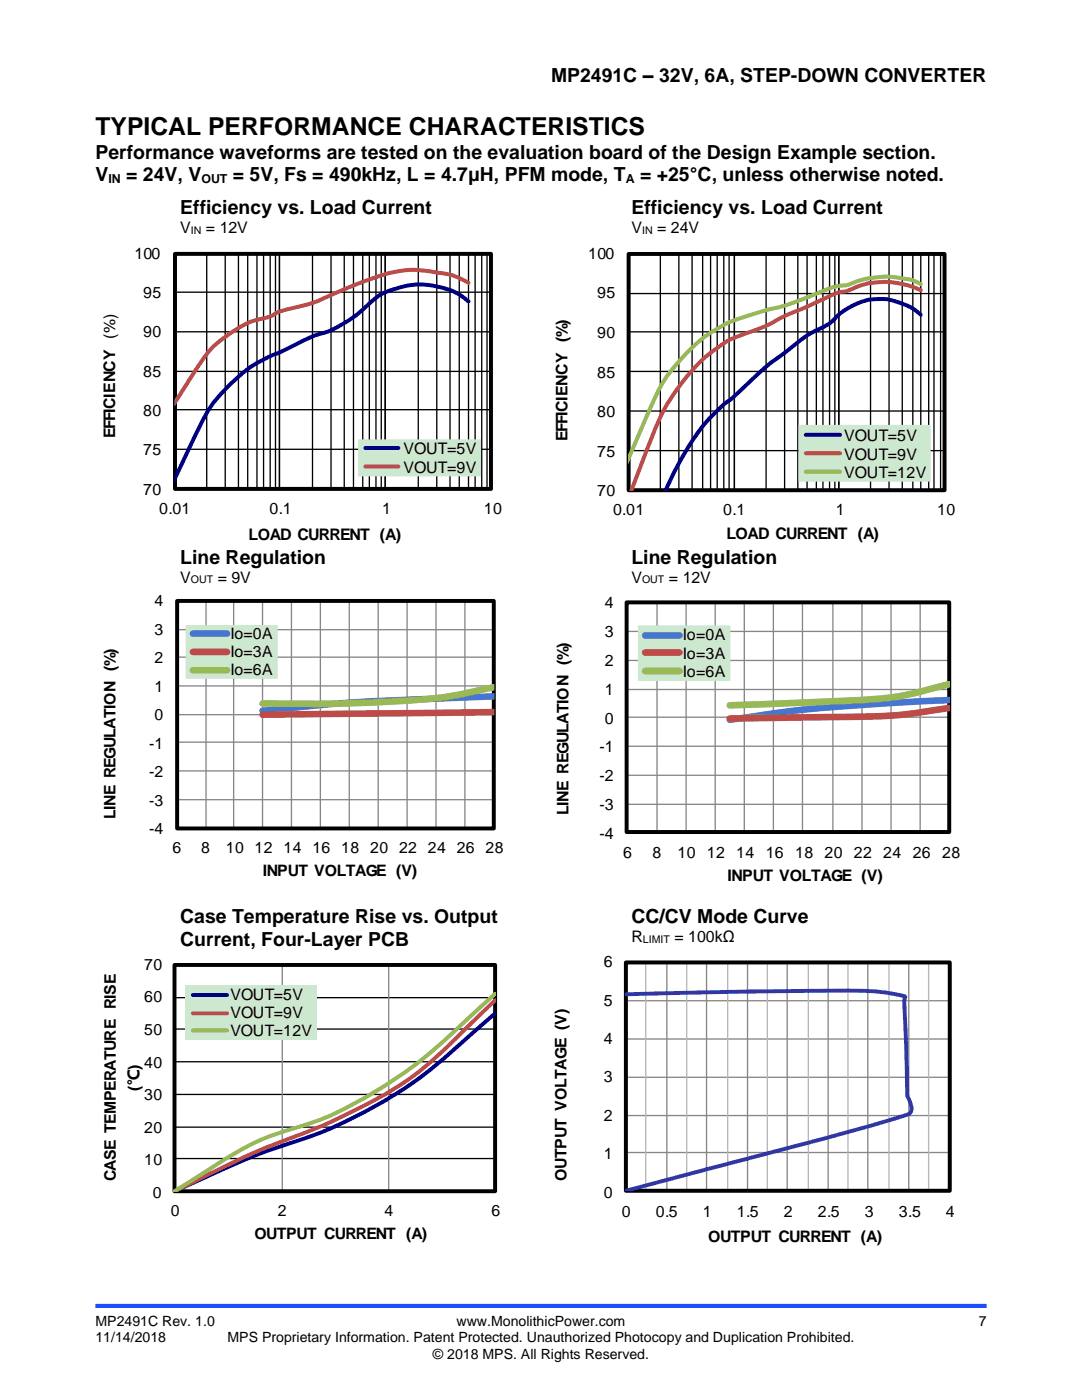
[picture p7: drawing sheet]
<svg xmlns="http://www.w3.org/2000/svg" width="216mm" height="279mm" viewBox="0 0 216 279" stroke-linecap="round" stroke-linejoin="round" font-family="sans-serif">
<path d="M19 260.6h177.8" fill="none" stroke="#1c4eff" stroke-width=".79" stroke-linecap="butt"/>
<g fill="none" stroke="#000" stroke-width=".26">
<path d="M34.9 50.7h63.1v46.9h-63.1zM34.9 58.3h63.1M41.2 50.7v46.9M44.9 50.7v46.9M47.6 50.7v46.9M49.4 50.7v46.9M51.3 50.7v46.9M52.6 50.7v46.9M53.9 50.7v46.9M55 50.7v46.9M55.8 50.7v46.9M62.4 50.7v46.9"/>
<path d="M66 50.7v46.9M68.7 50.7v46.9M70.5 50.7v46.9M72.4 50.7v46.9M73.7 50.7v46.9M75 50.7v46.9M76.1 50.7v46.9M76.9 50.7v46.9M83.5 50.7v46.9M87.2 50.7v46.9M89.8 50.7v46.9M91.6 50.7v46.9"/>
<path d="M93.5 50.7v46.9M94.8 50.7v46.9M96.1 50.7v46.9M97.2 50.7v46.9M34.9 66.2h63.1M34.9 74.1h63.1M34.9 81.8h63.1M34.9 89.7h63.1"/>
</g>
<path d="M34.9 50.7h63.1v46.9h-63.1z" fill="none" stroke="#000" stroke-width=".79" stroke-linecap="butt"/>
<path d="M93.5 60.2a12.9 12.9 0 0 0-7.6-3.3 16.4 16.4 0 0 0-10.9 2.6l-.4 .3a26.3 26.3 0 0 1-10.1 6.7 46.1 46.1 0 0 0-8.6 3.8 26.2 26.2 0 0 0-11.5 8 24.8 24.8 0 0 0-5.3 8.2l-4.4 9.3" fill="none" stroke="#000080" stroke-width=".79"/>
<path d="M93.5 56.5a13.9 13.9 0 0 0-6.9-2.2 21.8 21.8 0 0 0-13.3 1.6l-7.8 3.2a28 28 0 0 1-8.2 2.7l-1.9 .5a7.7 7.7 0 0 1-3.9 1.5 23.8 23.8 0 0 0-8.7 5.1 62.4 62.4 0 0 0-6.9 9.9l-1.2 1.8" fill="none" stroke="#be4b48" stroke-width=".79"/>
<path d="M71.5 87.7h24.5v7.4h-24.5z" fill-rule="evenodd" fill="#cce8cf"/>
<path d="M183.7 62.8a12.3 12.3 0 0 0-17.5 1.2 21.3 21.3 0 0 1-4.5 2.6l-2.4 1.6a110.3 110.3 0 0 0-10.3 8.6 26.2 26.2 0 0 1-4.3 3.7 40.8 40.8 0 0 0-10.1 13.5l-1.8 4M72.9 89.4h6.6" fill="none" stroke="#000080" stroke-width=".79"/>
<path d="M183.7 57.9a16.5 16.5 0 0 0-14.7 .2 13.5 13.5 0 0 0-5.3 1.9l-8.4 3.7a38.8 38.8 0 0 1-8.4 3.6 25.6 25.6 0 0 0-7.5 5.2 41.4 41.4 0 0 0-9.7 15.8l-3.8 9.7M72.9 93.1h6.6" fill="none" stroke="#be4b48" stroke-width=".79"/>
<g fill="none" stroke="#000" stroke-width=".26">
<path d="M125.4 50.7h63.1v47.1h-63.1zM125.4 58.6h63.1M131.8 50.7v47.1M135.5 50.7v47.1M138.1 50.7v47.1M140.2 50.7v47.1M141.8 50.7v47.1M143.1 50.7v47.1M144.4 50.7v47.1M145.5 50.7v47.1M146.5 50.7v47.1M152.9 50.7v47.1"/>
<path d="M156.6 50.7v47.1M159.2 50.7v47.1M161 50.7v47.1M162.9 50.7v47.1M164.2 50.7v47.1M165.5 50.7v47.1M166.6 50.7v47.1M167.4 50.7v47.1M173.7 50.7v47.1M177.4 50.7v47.1M180 50.7v47.1M182.1 50.7v47.1"/>
<path d="M183.7 50.7v47.1M185.3 50.7v47.1M186.4 50.7v47.1M187.7 50.7v47.1M125.4 66.2h63.1M125.4 74.1h63.1M125.4 82h63.1M125.4 89.9h63.1"/>
</g>
<path d="M125.4 50.7h63.1v47.1h-63.1z" fill="none" stroke="#000" stroke-width=".79" stroke-linecap="butt"/>
<path d="M183.7 56.7a9.9 9.9 0 0 0-4.7-1.3 18.8 18.8 0 0 0-9.9 1.5l-.5 .1a13 13 0 0 0-5.6 1.6 55.6 55.6 0 0 1-11 3.6l-1.7 .5a28.4 28.4 0 0 0-15.8 10.6 29.5 29.5 0 0 0-5 8.7l-4.2 9.9" fill="none" stroke="#98b954" stroke-width=".79"/>
<path d="M159.3 84.8h26.4v11.3h-26.4z" fill-rule="evenodd" fill="#cce8cf"/>
<path d="M160.8 86.8h6.8" fill="none" stroke="#000080" stroke-width=".79"/>
<path d="M160.8 90.5h6.8" fill="none" stroke="#be4b48" stroke-width=".79"/>
<path d="M160.8 94.1h6.8" fill="none" stroke="#98b954" stroke-width=".79"/>
<g fill="none" stroke="#868686" stroke-width=".26">
<path d="M35.3 119.9h63.2v45.4M41.1 119.9v45.4M46.6 119.9v45.4M52.4 119.9v45.4M58.2 119.9v45.4M63.9 119.9v45.4M69.7 119.9v45.4M75.5 119.9v45.4M81.2 119.9v45.4M87 119.9v45.4M92.8 119.9v45.4M35.3 125.7h63.2"/>
<path d="M35.3 131.2h63.2M35.3 136.9h63.2M35.3 142.6h63.2M35.3 148.1h63.2M35.3 153.9h63.2M35.3 159.6h63.2"/>
</g>
<path d="M35.3 119.9h63.2v45.4h-63.2z" fill="none" stroke="#000" stroke-width=".78" stroke-linecap="butt"/>
<path d="M35.3 119.9v45.4h63.2" fill="none" stroke="#000" stroke-width=".26"/>
<path d="M98.5 139l-12.6 .5a360.6 360.6 0 0 0-33.5 2.4" fill="none" stroke="#4a7ebb" stroke-width="1.3"/>
<path d="M98.5 142.1l-46.1 .5" fill="none" stroke="#be4b48" stroke-width="1.3"/>
<path d="M98.5 137.2a97.9 97.9 0 0 1-23.3 3 376.3 376.3 0 0 1-22.8 .2" fill="none" stroke="#98b954" stroke-width="1.3"/>
<path d="M37 124.8h18.4v10.7h-18.4z" fill-rule="evenodd" fill="#cce8cf"/>
<path d="M38.5 126.5h6.8M189.4 139.7l-11.7 .6a268.4 268.4 0 0 0-32.1 3.4" fill="none" stroke="#4a7ebb" stroke-width="1.3"/>
<path d="M38.5 130.1h6.8M189.4 141.3a105.9 105.9 0 0 1-22.4 1.8l-21.4 .3" fill="none" stroke="#be4b48" stroke-width="1.3"/>
<path d="M38.5 133.8h6.8M189.4 136.6l-1 .2a65.8 65.8 0 0 1-20 3.1l-22.8 .9" fill="none" stroke="#98b954" stroke-width="1.3"/>
<g fill="none" stroke="#868686" stroke-width=".26">
<path d="M125 120.2h64.4v45.9M125 126h64.4M125 131.8h64.4M125 137.6h64.4M131.1 120.2v45.9M136.9 120.2v45.9M142.7 120.2v45.9M148.5 120.2v45.9M154.3 120.2v45.9M160.1 120.2v45.9M166.2 120.2v45.9M172 120.2v45.9"/>
<path d="M177.8 120.2v45.9M183.6 120.2v45.9M125 143.1h64.4M125 148.9h64.4M125 154.7h64.4M125 160.5h64.4"/>
</g>
<path d="M125 120.2h64.4v45.9h-64.4z" fill="none" stroke="#000" stroke-width=".79" stroke-linecap="butt"/>
<path d="M125 120.2v45.9h64.4" fill="none" stroke="#000" stroke-width=".26"/>
<path d="M127.3 124.8h18.4v11.1h-18.4z" fill-rule="evenodd" fill="#cce8cf"/>
<path d="M128.7 126.8h6.9" fill="none" stroke="#4a7ebb" stroke-width="1.3"/>
<path d="M128.7 130.2h6.9" fill="none" stroke="#be4b48" stroke-width="1.3"/>
<path d="M128.7 133.9h6.9" fill="none" stroke="#98b954" stroke-width="1.3"/>
<path d="M34.8 199.1h64M98.8 192.6h-64v45.1h64M34.8 205.4h64M34.8 211.9h64M34.8 218.4h64M34.8 224.9h64M34.8 231.2h64" fill="none" stroke="#000" stroke-width=".26"/>
<path d="M56.3 192.6v45.1M77.6 192.6v45.1M98.8 192.6v45.1" fill="none" stroke="#868686" stroke-width=".26"/>
<path d="M34.8 192.6h64v45.1h-64z" fill="none" stroke="#000" stroke-width=".78" stroke-linecap="butt"/>
<path d="M98.8 202.2l-5.7 5.1a93 93 0 0 1-38.6 22 269.2 269.2 0 0 0-19.7 8.4" fill="none" stroke="#000080" stroke-width=".78"/>
<path d="M98.8 199.6l-6.4 6.2a69 69 0 0 1-17 13.4 130.1 130.1 0 0 1-20.9 9.3 289.9 289.9 0 0 0-19.7 9.2" fill="none" stroke="#be4b48" stroke-width=".78"/>
<path d="M98.8 198.3l-4.6 4.2a99.8 99.8 0 0 1-20 15.8 59.8 59.8 0 0 1-17.2 7.4 53.8 53.8 0 0 0-14.8 7.3l-7.4 4.7" fill="none" stroke="#98b954" stroke-width=".78"/>
<path d="M37 196.6h26.3v11h-26.3z" fill-rule="evenodd" fill="#cce8cf"/>
<path d="M38.5 198.6h6.8" fill="none" stroke="#000080" stroke-width=".78"/>
<path d="M38.5 202.2h6.8" fill="none" stroke="#be4b48" stroke-width=".78"/>
<path d="M38.5 205.6h6.8" fill="none" stroke="#98b954" stroke-width=".78"/>
<g fill="none" stroke="#868686" stroke-width=".26">
<path d="M124.9 192.1h64.6v45.5M124.9 199.7h64.6M133.1 192.1v45.5M141 192.1v45.5M149.2 192.1v45.5M157.1 192.1v45.5M165.2 192.1v45.5M173.2 192.1v45.5M181.3 192.1v45.5M124.9 207.4h64.6M124.9 215h64.6M124.9 222.6h64.6"/>
<path d="M124.9 230h64.6"/>
</g>
<path d="M128.8 192.1v45.5M137 192.1v45.5M145.2 192.1v45.5M153.1 192.1v45.5M161.3 192.1v45.5M169.2 192.1v45.5M177.4 192.1v45.5M185.3 192.1v45.5" fill="none" stroke="#b7b7b7" stroke-width=".26"/>
<path d="M124.9 192.1h64.6v45.5h-64.6z" fill="none" stroke="#000" stroke-width=".79" stroke-linecap="butt"/>
<path d="M124.9 192.1v45.5h64.6" fill="none" stroke="#000" stroke-width=".26"/>
<path d="M124.9 198.4l31-.6a271.7 271.7 0 0 1 19.7 .1 20.6 20.6 0 0 1 5 1v.2a6.6 6.6 0 0 0-.1 2.9l.5 15.3a3.2 3.2 0 0 0 .5 2.5 2.41 2.41 0 0 1 .1 2.3l-.5 .3a1257.5 1257.5 0 0 1-48.5 13.2l-7.7 2" fill="none" stroke="#33c" stroke-width=".79"/>
<text font-size="4.9" x="19" y="27">TYPICAL PERFORMANCE CHARACTERISTICS</text>
<g font-size="3.9">
<text x="109.9" y="16.3">MP2491C – 32V, 6A, STEP-DOWN CONVERTER</text>
<text x="19" y="31.7">Performance waveforms are tested on the evaluation board of the Design Example section.</text>
<text x="19" y="36.1">V</text>
<text x="25.2" y="36.1">= 24V, V</text>
<text x="46.5" y="36.1">= 5V, Fs = 490kHz, L = 4.7μH, PFM mode, T</text>
<text x="127.7" y="36.1">= +25°C, unless otherwise noted.</text>
<text x="36" y="42.7">Efficiency vs. Load Current</text>
<text x="126" y="42.7">Efficiency vs. Load Current</text>
<text x="36" y="112.5">Line Regulation</text>
<text x="126" y="112.5">Line Regulation</text>
<text x="36" y="184.3">Case Temperature Rise vs. Output</text>
<text x="126" y="184.3">CC/CV Mode Curve</text>
<text x="36" y="188.8">Current, Four-Layer PCB</text>
</g>
<g font-size="3.2">
<text x="36" y="46.5">V</text>
<text x="41.1" y="46.5">= 12V</text>
<text x="126" y="46.5">V</text>
<text x="131.1" y="46.5">= 24V</text>
<text x="26.8" y="51.6">100</text>
<text x="117.4" y="51.7">100</text>
<text x="28.6" y="59.5">95</text>
<text x="119.1" y="59.6">95</text>
<text x="28.6" y="67.3">90</text>
<text x="119.1" y="67.5">90</text>
<text x="28.6" y="75.2">85</text>
<text x="119.1" y="75.4">85</text>
<text x="28.6" y="83">80</text>
<text x="119.1" y="83.3">80</text>
<text x="23" y="87.4" transform="rotate(-90 23 87.4)">EFFICIENCY (%)</text>
<text x="113.2" y="88" transform="rotate(-90 113.2 88)">EFFICIENCY (%)</text>
<text x="168.4" y="88">VOUT=5V</text>
<text x="28.6" y="90.9">75</text>
<text x="80.5" y="90.7">VOUT=5V</text>
<text x="80.5" y="94.4">VOUT=9V</text>
<text x="119.1" y="91.2">75</text>
<text x="168.4" y="91.7">VOUT=9V</text>
<text x="168.4" y="95.5">VOUT=12V</text>
<text x="28.6" y="98.7">70</text>
<text x="119.1" y="99.1">70</text>
<text x="31.7" y="102.5">0.01</text>
<text x="49.6" y="107.8">LOAD CURRENT (A)</text>
<text x="53.8" y="102.5">0.1</text>
<text x="76.3" y="102.5">1</text>
<text x="96.6" y="102.5">10</text>
<text x="122.3" y="102.9">0.01</text>
<text x="144.3" y="102.9">0.1</text>
<text x="144.9" y="107.5">LOAD CURRENT (A)</text>
<text x="166.8" y="102.9">1</text>
<text x="187" y="102.9">10</text>
<text x="36" y="116.3">V</text>
<text x="43.4" y="116.3">= 9V</text>
<text x="126" y="116.3">V</text>
<text x="133.5" y="116.3">= 12V</text>
<text x="120.7" y="121.4">4</text>
<text x="120.7" y="127.1">3</text>
<text x="136.3" y="127.8">Io=0A</text>
<text x="136.3" y="131.4">Io=3A</text>
<text x="120.7" y="132.9">2</text>
<text x="136.3" y="135.1">Io=6A</text>
<text x="120.7" y="138.6">1</text>
<text x="120.7" y="144.4">0</text>
<text x="119.7" y="155.9">-2</text>
<text x="119.7" y="150.2">-1</text>
<text x="119.7" y="161.7">-3</text>
<text x="23.1" y="163.5" transform="rotate(-90 23.1 163.5)">LINE REGULATION (%)</text>
<text x="113.4" y="162.7" transform="rotate(-90 113.4 162.7)">LINE REGULATION (%)</text>
<text x="119.7" y="167.4">-4</text>
<text x="124.3" y="171.2">6</text>
<text x="130.2" y="171.2">8</text>
<text x="135.2" y="171.2">10</text>
<text x="141" y="171.2">12</text>
<text x="146.9" y="171.2">14</text>
<text x="152.8" y="171.2">16</text>
<text x="158.6" y="171.2">18</text>
<text x="164.5" y="171.2">20</text>
<text x="170.4" y="171.2">22</text>
<text x="176.3" y="171.2">24</text>
<text x="182.1" y="171.2">26</text>
<text x="188" y="171.2">28</text>
<text x="145.2" y="175.9">INPUT VOLTAGE (V)</text>
<text x="126" y="188.1">R</text>
<text x="134.6" y="188.1">= 100kΩ</text>
<text x="120.5" y="193">6</text>
<text x="120.5" y="200.7">5</text>
<text x="120.5" y="208.4">4</text>
<text x="27.8" y="217.7" transform="rotate(-90 27.8 217.7)">(℃)</text>
<text x="120.5" y="216">3</text>
<text x="120.5" y="223.7">2</text>
<text x="120.5" y="231.4">1</text>
<text x="23.1" y="235.8" transform="rotate(-90 23.1 235.8)">CASE TEMPERATURE RISE</text>
<text x="113" y="235.7" transform="rotate(-90 113 235.7)">OUTPUT VOLTAGE (V)</text>
<text x="120.5" y="239">0</text>
<text x="124.1" y="242.8">0</text>
<text x="130.9" y="242.8">0.5</text>
<text x="140.3" y="242.8">1</text>
<text x="147" y="242.8">1.5</text>
<text x="156.4" y="242.8">2</text>
<text x="163.2" y="242.8">2.5</text>
<text x="172.6" y="242.8">3</text>
<text x="179.3" y="242.8">3.5</text>
<text x="188.7" y="242.8">4</text>
<text x="141.3" y="247.8">OUTPUT CURRENT (A)</text>
</g>
<g font-size="3.1">
<text x="30.8" y="121">4</text>
<text x="30.8" y="126.7">3</text>
<text x="46" y="127.6">Io=0A</text>
<text x="46" y="131.2">Io=3A</text>
<text x="30.8" y="132.3">2</text>
<text x="46" y="134.8">Io=6A</text>
<text x="30.8" y="138">1</text>
<text x="30.8" y="143.7">0</text>
<text x="29.8" y="149.4">-1</text>
<text x="29.8" y="155.1">-2</text>
<text x="29.8" y="160.8">-3</text>
<text x="29.8" y="166.5">-4</text>
<text x="34.4" y="170.2">6</text>
<text x="40.2" y="170.2">8</text>
<text x="45.1" y="170.2">10</text>
<text x="50.8" y="170.2">12</text>
<text x="56.6" y="170.2">14</text>
<text x="62.3" y="170.2">16</text>
<text x="68.1" y="170.2">18</text>
<text x="73.9" y="170.2">20</text>
<text x="79.6" y="170.2">22</text>
<text x="85.4" y="170.2">24</text>
<text x="91.1" y="170.2">26</text>
<text x="96.9" y="170.2">28</text>
<text x="52.4" y="174.8">INPUT VOLTAGE (V)</text>
<text x="28.8" y="193.6">70</text>
<text x="28.8" y="200.1">60</text>
<text x="46" y="199.6">VOUT=5V</text>
<text x="46" y="203.2">VOUT=9V</text>
<text x="28.8" y="206.6">50</text>
<text x="46" y="206.8">VOUT=12V</text>
<text x="28.8" y="213.1">40</text>
<text x="28.8" y="219.5">30</text>
<text x="28.8" y="226">20</text>
<text x="28.8" y="232.5">10</text>
<text x="30.5" y="239">0</text>
<text x="34.1" y="242.8">0</text>
<text x="55.4" y="242.8">2</text>
<text x="76.8" y="242.8">4</text>
<text x="98.1" y="242.8">6</text>
<text x="50.8" y="247.2">OUTPUT CURRENT (A)</text>
</g>
<g font-size="2.8">
<text x="19" y="264.7">MP2491C Rev. 1.0</text>
<text x="19" y="267.9">11/14/2018</text>
<text x="45.4" y="267.9">MPS Proprietary Information. Patent Protected. Unauthorized Photocopy and Duplication Prohibited.</text>
<text x="91.1" y="264.7">www.MonolithicPower.com</text>
<text x="195.3" y="264.7">7</text>
<text x="86.4" y="271.2">© 2018 MPS. All Rights Reserved.</text>
</g>
<g font-size="2.5">
<text x="21.6" y="36.5">IN</text>
<text x="40.2" y="36.5">OUT</text>
<text x="124.9" y="36.5">A</text>
</g>
<g font-size="2.1">
<text x="38.1" y="46.7">IN</text>
<text x="128.1" y="46.7">IN</text>
<text x="38.1" y="116.4">OUT</text>
<text x="128.1" y="116.4">OUT</text>
<text x="128.3" y="188.2">LIMIT</text>
</g>
</svg>
